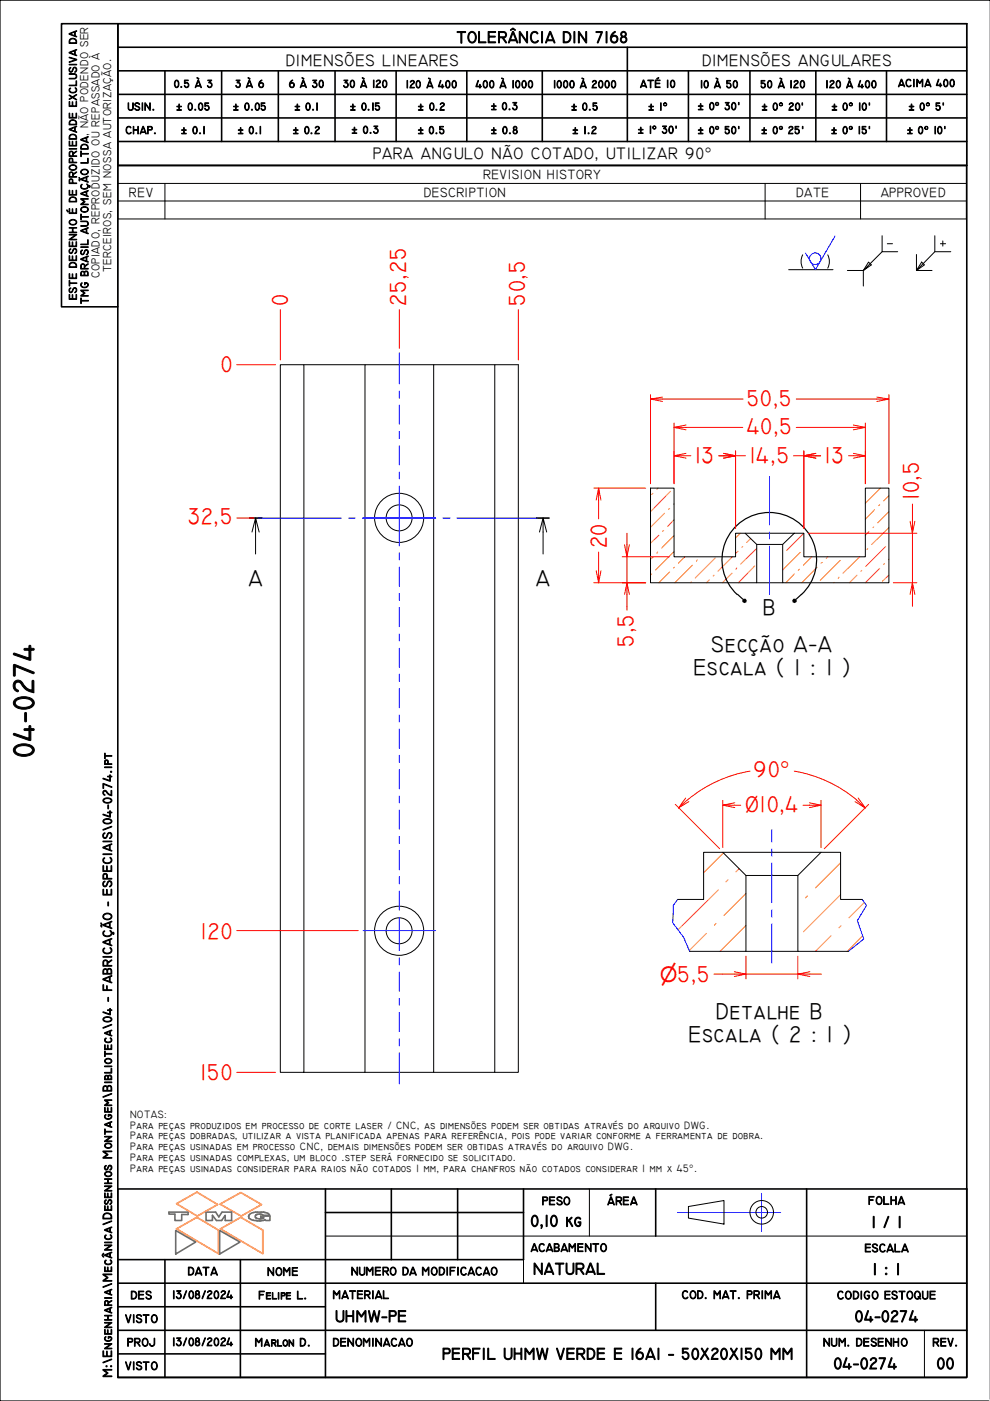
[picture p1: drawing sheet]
<svg xmlns="http://www.w3.org/2000/svg" width="210mm" height="297mm" viewBox="0 0 210 297" stroke-linecap="round" stroke-linejoin="round" font-family="sans-serif">
<!-- layer: TMG - Hachura -->
<g fill="none" stroke="#ff8000" stroke-width=".21">
<path d="M138.4 118.1l-.5 .5M138.4 104.6l-.2 .2M139.4 117l-.1 .3M139.5 103.5l-.2 .2M139.7 113.5l-1.8 1.7M140.7 112.5l-.2 .1M140.9 108.8l-3 3M142 107.8l-.3 .2M142.2 104.2l-4.2 4.2M142.9 117l-3.9 3.8M142.9 113.6l-2.6 2.6M142.9 110.2l-1.3 1.4"/>
<path d="M142.9 106.8l-.1 .2M145.2 118.1l-1.4 1.3M146.8 119.8l-3.7 3.8M147.8 118.7l-.1 .3M151.6 118.3l-4.2 4.2M155.3 118.1l-3.1 3M156.5 116.9l-.5 .5M157 113.1l-1 1M157.5 115.9l-.2 .1M159.2 114.2l-.9 .8M160.4 116.3l-3.3 3.3M169.7 117.1l-3.8 3.7"/>
<path d="M170.4 113.1l-3.6 3.6M172.1 118.1l-1.8 1.7M174.3 119.2l-.2 .2M175.5 118.1l-.3 .3M178.1 118.8l-4.2 4.2M182.3 118.1l-3.6 3.4M184 116.3l-.2 .2M184.2 112.7l-.7 .8M185.3 111.7l-.2 .2M185.4 108.1l-1.9 2M186.5 107l-.2 .2M186.7 103.5l-3.2 3.2"/>
<path d="M187.5 119.5l-.1 .2M187.8 115.9l-4.2 4.2M188.5 118.6h-.1M188.5 111.9l-3.7 3.5M188.5 108.5l-2.4 2.4M188.5 105.1l-1.1 1.1M138.2 121.7l-.2 .2M142 121.3l-2.3 2.3M143 120.3l-.2 .1M146.6 123.4l-.1 .2M150.4 123l-.6 .6M151.4 121.9l-.2 .2"/>
<path d="M155.2 121.5l-2 2.1M156.2 120.4l-.2 .3M160 120l-3.5 3.6M168.4 121.7l-1.8 1.9M169.5 120.7l-.3 .2M173.2 120.3l-3.2 3.3M176.9 123.5l-.1 .1M177.9 122.4l-.2 .2M181.7 121.9l-1.6 1.7M182.7 120.9l-.2 .2M186.5 120.5l-3 3.1M188.5 121.9l-1.4 1.3"/>
<path d="M149.8 197.9l-3.7 3.6M151.8 195.8l-.3 .4M152.3 188.7l-8.5 8.3M153.4 180.8l-4.2 4.2M154.3 186.5l-.4 .5M156.7 184.2l-.7 .7M158.2 196.2l-5.5 5.5M158.2 189.4l-4.7 4.7M171.2 189.9l-.4 .5M176.2 198.4l-3.3 3.3M178.2 189.7l-7.9 7.9M178.2 182.9l-5.3 5.3"/>
<path d="M178.3 196.3l-.4 .4M182.9 198.4l-3.2 3.3M183.2 191.4l-3.2 3.2"/>
</g>
<g fill="none" stroke="#000" stroke-width=".21">
<path d="M59.4 77.3h5v150.1h-5zM64.4 77.3h13M91.9 77.3h-14.5v150.1h-13M104.9 77.3h-13v150.1h-14.5M137.9 103.5h5v14.6h13.1v-5h2l2.4 2.3v8.2h-22.5zM158 113.1h12.4v5h13.1v-14.6h5v20.1h-22.6v-8.2l2.5-2.3M160.4 115.4h5.5M160.4 123.6h5.5M143.7 190.7h5.5v-10h4l5 4.9v16.1h-12M153.2 180.7h20.9M158.2 185.6h11M182.8 190.7h-4.6v-10h-4.1l-4.9 4.9v16.1h10.7"/>
<path d="M158.2 201.7h11M91.9 227.4h13v-150.1h5v150.1h-5"/>
<circle cx="84.6" cy="109.8" r="2.75"/>
<circle cx="84.6" cy="109.8" r="5.2"/>
<circle cx="84.6" cy="197.3" r="2.75"/>
<circle cx="84.6" cy="197.3" r="5.2"/>
</g>
<!-- layer: TMG - Linha de Quebra -->
<path d="M143.7 190.7l-1 1.3v3.7l2.2 3 1.3 3M182.8 190.7l.9 1.3-1.9 3.2 1.3 3.9-3.2 2.6" fill="none" stroke="#00f" stroke-width=".21"/>
<path d="M52.9 109.8h2.6M113.8 109.8h2.6" fill="none" stroke="#000" stroke-width=".34"/>
<path d="M54.2 109.8l-.8 3M54.9 112.8l-.7-3v7.7M115.1 109.8l-.7 3M115.9 112.8l-.8-3v7.7" fill="none" stroke="#000" stroke-width=".21"/>
<!-- layer: TMG - Bordas do Detalhe -->
<path d="M156.3 126.1a10 10 0 0 1-.4-14.4 10 10 0 0 1 14.4 0 10 10 0 0 1-.4 14.4M156.4 126l1.1 1M169.9 126l-1.1 1" fill="none" stroke="#000" stroke-width=".25"/>
<g fill="#000">
<path d="M157.4 127.2l.2-.3h.5l.2 .4-.1 .4-.4 .2-.4-.3z" fill-rule="evenodd"/>
<path d="M168.2 126.9h.5l.2 .3v.4l-.4 .3-.4-.2-.1-.4z" fill-rule="evenodd"/>
</g>
<!-- layer: BORDA -->
<path d="M210 0h-210v297h210" fill="none" stroke="#000" stroke-width=".25"/>
<path d="M25 5h180v287h-180z" fill="none" stroke="#000" stroke-width=".34"/>
<!-- layer: TMG - Laranja -->
<path d="M37.4 255.2l4.3-2.4 4.4 2.6-4.3 2.4zM46.7 255.3l4.4-2.5 4.4 2.6-4.4 2.4zM37.4 260.5l4.3-2.4 4.6 2.7v5zM46.7 260.5l4.4-2.4 4.6 2.7v5z" fill="none" stroke="#f49800" stroke-width=".34"/>
<!-- layer: TMG - Marrom -->
<path d="M35.8 257h4.1v.5h-1.4v1.3h-1.4v-1.4h-1.3zM43.7 257h2l.7 1 .7-1h2v1.8h-1.3v-1.1l-.8 1.1h-1.1l-.9-1.1v1.1h-1.3zM52.9 257.5a4.1 4.1 0 0 1 4.2-.1v.3h-1.3a1.02 1.02 0 0 0-1.7 .3 1.46 1.46 0 0 0 1.9 .2h-.7v-.4h1.9v1h-.9l-.1-.2a4 4 0 0 1-3.4-.3l-.1-.4zM37.3 260.9l4.2 2.4-4.2 2.6zM46.6 260.9l4.3 2.4-4.3 2.6z" fill="none" stroke="#716f5f" stroke-width=".34"/>
<!-- layer: TMG - Simbolos -->
<path d="M205 292l5 5" fill="none" stroke="#fff" stroke-width=".21"/>
<g fill="none" stroke="#000" stroke-width=".34">
<path d="M25 10h180M25 15h180M35 15v15M47 15v15M59 15v15M71 15v15M84 15v15M99 15v15M115 15v15M133 10v20M146 15v15M159 15v15"/>
<path d="M173 15v15M188 15v15M25 20h180M25 25h180M25 30h180M205 35.1h-180v-30.1h-12v60.1h12M25 252.1h180v39.9h-180zM69 257.1h42M69 252.1v39.9M83 252.1v15M97 252.1v15M111 252.1v15h-42"/>
<path d="M139 252.1v10M171 252.1v39.9M25 272.1h180M25 277.1h44M35 267.1v24.9M51 267.1v24.9M139 272.1v10M25 282.1h180M25 287h44"/>
</g>
<g fill="none" stroke="#000" stroke-width=".21">
<path d="M25 38.9v-3.8h179.9v3.8M35 38.9v7.5M162.2 38.9v7.5M182.5 38.9v7.5M204.9 38.9h-179.9v3.7M204.9 38.9v7.5h-179.9v-3.8M205 35.1v-30.1h-180v60.1M25 42.6h179.9M179.7 57.3h3.3M187 53.4l-4 3.9 1.7-1.1-.6-.6-1.1 1.7v3.3M187 50v3.4h3.3M188.1 51.7h1.1"/>
<path d="M194.3 54v3.3M195.4 55.6l.6 .6-1.7 1.1zM198.2 50v3.4M199.4 51.7h1.1M199.9 51.1v1.1M201.6 53.4h-3.4l-3.9 3.9h3.3M125 252.1v10M146 255.8l7.5-1.3v5l-7.5-1.2zM69 262.1h136M111 267.1v5M196 282.1v9.9"/>
<circle cx="161.5" cy="257" r="2.5"/>
<circle cx="161.5" cy="257" r="1.23"/>
</g>
<!-- layer: TMG - Linha de Centro -->
<g fill="none" stroke="#00f" stroke-width=".21">
<path d="M84.7 74.8v6.6M84.7 82.9v1.5M84.7 85.9v4M84.7 91.5v1.5M84.7 94.5v4.1M84.7 100.1v1.4M84.7 103.1v4M84.7 108.7v1.5M84.7 111.6v4.2M84.7 117.2v1.5M163.2 101v10.3M163.2 112.8v1.4"/>
<path d="M163.2 115.8v10.2M84.7 120.3v4M84.7 125.8v1.5M84.7 128.8v4.1M84.7 134.4v1.5M84.7 137.4v4.1M84.7 142.9v1.6M84.7 146v4.1M84.7 151.6v1.5M84.7 154.5v4.2M84.7 160.1v1.6M84.7 163.2v4"/>
<path d="M84.7 168.8v1.4M84.7 171.7v4.1M84.7 177.3v1.5M163.7 175.9v2.6M84.7 180.3v4.1M84.7 185.9v1.5M84.7 188.9v4.1M84.7 194.5v1.4M84.7 197.5v4M163.7 180v1.6M163.7 183v8.4M163.7 192.9v1.5"/>
<path d="M163.7 195.9v8.3M84.7 203.1v1.5M84.7 206.1v4.1M84.7 211.7v1.4M84.7 214.7v4M84.7 220.2v1.6M84.7 223.2v6.6M143.7 257.1h21.8M161.5 253v8.1"/>
</g>
<!-- layer: TMG - Bordas -->
<path d="M25 267.1h44" fill="none" stroke="#000" stroke-width=".34"/>
<path d="M167.2 57.2h9.4M170.2 54l-.4 1.4 .4 1.5M175.5 54l.4 1.4-.4 1.5" fill="none" stroke="#000" stroke-width=".21"/>
<!-- layer: TMG - Simbologia Usinagem -->
<g fill="none" stroke="#00f" stroke-width=".21">
<path d="M177 50.1l-4.1 7.1-2.1-3.6"/>
<circle cx="172.8" cy="54.8" r="1.23"/>
</g>
<!-- layer: TMG - Marca de Centro -->
<path d="M54.9 109.8h17.5M73.9 109.8h1.5M76.9 109.8h7.8h-7.7M84.7 107.3v5M92.4 109.8h-7.7h7.7M93.9 109.8h1.5M96.9 109.8h17M77 197.3h15.4M84.7 194.8v5" fill="none" stroke="#00f" stroke-width=".21"/>
<!-- layer: TMG - Cota -->
<g fill="none" stroke="#f00" stroke-width=".21">
<path d="M50.2 77.3h8.2M59.4 65.6v10.7M84.7 65.6v8.3M109.9 65.6v10.7M137.9 84.6l2.6 .5M137.9 83.7v18.9M140.5 84.2l-2.6 .4h19.7M142.9 96.6l2.6 .5M142.9 89.7v12.9M142.9 90.6l2.6 .5M145.5 96.1l-2.6 .5h3.6M145.5 90.1l-2.6 .5h14.6"/>
<path d="M152.4 96.6h3.6l-2.6 .5M153.4 96.1l2.6 .5h2.1M156 95.6v16.4M168.2 96.6h2.2l2.6 .5M168.8 90.6h14.7l-2.6 .5M168.8 84.6h19.7l-2.6 .5M170.4 95.6v16.4M173 96.1l-2.6 .5h3.6M179.9 96.6h3.6l-2.6 .5M180.9 96.1l2.6 .5M180.9 90.1l2.6 .5M183.5 89.7v12.9"/>
<path d="M185.9 84.2l2.6 .4M188.5 83.7v18.9M50.2 109.8h3.6M125.9 103.5h11M126.9 117v6.6l-.5-2.6M126.9 103.5l-.5 2.5M127.4 106l-.5-2.5v6.5M131.9 118.1h10M132.9 113.1v5l-.5-2.6M133.4 115.5l-.5 2.6v5.5l-.5 2.4M171.4 113.1h23M193.5 106.9v6.2l-.5-2.6"/>
<path d="M194 110.5l-.5 2.6v10.5l-.5 2.4M125.9 123.6h11M127.4 121l-.5 2.6M133.4 126l-.5-2.4v5.8M189.4 123.6h5M194 126l-.5-2.4v5M143.2 170.5l9.4 9.4M145.4 169.2l-1.6 2.1 1.9-1.7M146 170l-2.2 1.3M153.2 170.7l2.6 .5M153.2 169.7v10M155.8 170.2l-2.6 .5h3.9"/>
<path d="M159 163.5a28 28 0 0 0-13.2 6.1M168.4 163.5a28 28 0 0 1 13.2 6.1M170.3 170.7h3.8l-2.5 .5M171.6 170.2l2.5 .5M174.1 169.7v10M181.6 169.6l1.9 1.7-2.2-1.3M181.9 169.2l1.6 2.1M184.1 170.5l-9.3 9.4M50.2 197.3h25.7M151.4 206.5h6.8l-2.5 .5M155.7 206l2.5 .5h11l2.5 .5M158.2 202.7v4.8"/>
<path d="M169.2 202.7v4.8M171.7 206l-2.5 .5h5M50.2 227.4h8.2"/>
</g>
<text font-size="6.4" x="7.2" y="160.7" transform="rotate(-90 7.2 160.7)">04-0274</text>
<g font-size="4.9" fill="#f00">
<text x="61" y="64.8" transform="rotate(-90 61 64.8)">0</text>
<text x="86" y="64.8" transform="rotate(-90 86 64.8)">25,25</text>
<text x="111.3" y="64.8" transform="rotate(-90 111.3 64.8)">50,5</text>
<text x="46.7" y="78.9">0</text>
<text x="158.3" y="86">50,5</text>
<text x="158.3" y="92.1">40,5</text>
<text x="147.3" y="98.2">13</text>
<text x="158.9" y="98.1">14,5</text>
<text x="174.8" y="98.2">13</text>
<text x="194.8" y="106" transform="rotate(-90 194.8 106)">10,5</text>
<text x="39.8" y="111.2">32,5</text>
<text x="128.6" y="116.2" transform="rotate(-90 128.6 116.2)">20</text>
<text x="134.3" y="137.1" transform="rotate(-90 134.3 137.1)">5,5</text>
<text x="159.8" y="164.8">90°</text>
<text x="157.9" y="172.2">Ø10,4</text>
<text x="42.5" y="199">120</text>
<text x="42.4" y="229">150</text>
</g>
<g font-size="4.9">
<text x="52.7" y="124.3">A</text>
<text x="113.6" y="124.3">A</text>
<text x="161.7" y="130.3">B</text>
<text x="147.1" y="143.2">Escala ( 1 : 1 )</text>
<text x="150.8" y="138.3">Secção A-A</text>
<text x="146" y="221">Escala ( 2 : 1 )</text>
<text x="151.8" y="216.1">Detalhe B</text>
</g>
<text font-size="4.4" fill="#f00" x="139.9" y="208.1">⌀5,5</text>
<g font-size="3.6">
<text x="96.8" y="9.1">TOLERÂNCIA DIN 7168</text>
<text x="60.6" y="14.1">DIMENSÕES LINEARES</text>
<text x="148.8" y="14">DIMENSÕES ANGULARES</text>
<text x="79.1" y="33.8">PARA ANGULO NÃO COTADO, UTILIZAR 90°</text>
<text x="112.4" y="260">0,10 kg</text>
<text x="184.7" y="260.3">1 / 1</text>
<text x="113" y="270.2">NATURAL</text>
<text x="185" y="270.3">1 : 1</text>
<text x="71" y="280.3">UHMW-PE</text>
<text x="181.2" y="280.3">04-0274</text>
<text x="93.7" y="288.2">PERFIL UHMW VERDE E 16A1 - 50X20X150 MM</text>
<text x="176.7" y="290.3">04-0274</text>
<text x="198.5" y="290.3">00</text>
</g>
<g font-size="2.9">
<text x="27.3" y="41.7">REV</text>
<text x="89.8" y="41.7">DESCRIPTION</text>
<text x="102.4" y="38">REVISION HISTORY</text>
<text x="168.8" y="41.7">DATE</text>
<text x="186.8" y="41.7">APPROVED</text>
</g>
<text font-size="2.8" x="23.7" y="292" transform="rotate(-90 23.7 292)">M:\Engenharia\Mecânica\Desenhos Montagem\Biblioteca\04 - FABRICAÇÃO - ESPECIAIS\04-0274.ipt</text>
<g font-size="2.5">
<text x="21.1" y="59" transform="rotate(-90 21.1 59)">COPIADO, REPRODUZIDO OU REPASSADO À</text>
<text x="23.5" y="57.8" transform="rotate(-90 23.5 57.8)">TERCEIROS, SEM NOSSA AUTORIZAÇÃO.</text>
<text x="114.9" y="255.5">PESO</text>
<text x="128.8" y="255.5">ÁREA</text>
<text x="184.1" y="255.4">FOLHA</text>
<text x="112.5" y="265.4">ACABAMENTO</text>
<text x="183.3" y="265.5">ESCALA</text>
<text x="27.7" y="275.4">DES</text>
<text x="36.5" y="275.4">13/08/2024</text>
<text x="39.8" y="270.4">DATA</text>
<text x="54.8" y="275.4">Felipe L.</text>
<text x="56.6" y="270.5">NOME</text>
<text x="70.5" y="275.4">MATERIAL</text>
<text x="74.4" y="270.4">NUMERO DA MODIFICACAO</text>
<text x="144.5" y="275.4">COD. MAT. PRIMA</text>
<text x="177.5" y="275.4">CODIGO ESTOQUE</text>
<text x="26.5" y="280.4">VISTO</text>
<text x="26.9" y="285.4">PROJ</text>
<text x="36.5" y="285.4">13/08/2024</text>
<text x="54" y="285.4">Marlon D.</text>
<text x="70.5" y="285.4">DENOMINACAO</text>
<text x="174.5" y="285.4">NUM. DESENHO</text>
<text x="197.7" y="285.4">REV.</text>
<text x="26.5" y="290.4">VISTO</text>
</g>
<g font-size="2.4">
<text x="27" y="23.4">USIN.</text>
<text x="36.8" y="18.6">0.5 À 3</text>
<text x="37.3" y="23.4">± 0.05</text>
<text x="49.4" y="23.4">± 0.05</text>
<text x="49.9" y="18.6">3 À 6</text>
<text x="61.2" y="18.6">6 À 30</text>
<text x="62.4" y="23.4">± 0.1</text>
<text x="72.7" y="18.6">30 À 120</text>
<text x="74.2" y="23.4">± 0.15</text>
<text x="86" y="18.7">120 À 400</text>
<text x="88.6" y="23.4">± 0.2</text>
<text x="100.8" y="18.7">400 À 1000</text>
<text x="104.1" y="23.3">± 0.3</text>
<text x="117.3" y="18.7">1000 À 2000</text>
<text x="121.1" y="23.4">± 0.5</text>
<text x="135.7" y="18.6">ATÉ 10</text>
<text x="137.4" y="23.4">± 1°</text>
<text x="147.9" y="23.3">± 0° 30'</text>
<text x="148.4" y="18.7">10 À 50</text>
<text x="161.2" y="18.7">50 À 120</text>
<text x="161.5" y="23.4">± 0° 20'</text>
<text x="175" y="18.7">120 À 400</text>
<text x="176.3" y="23.4">± 0° 10'</text>
<text x="190.4" y="18.4">ACIMA 400</text>
<text x="192.6" y="23.4">± 0° 5'</text>
<text x="26.6" y="28.4">CHAP.</text>
<text x="38.4" y="28.4">± 0.1</text>
<text x="50.4" y="28.4">± 0.1</text>
<text x="62.1" y="28.4">± 0.2</text>
<text x="74.5" y="28.3">± 0.3</text>
<text x="88.6" y="28.4">± 0.5</text>
<text x="104.1" y="28.4">± 0.8</text>
<text x="121.3" y="28.4">± 1.2</text>
<text x="135.2" y="28.3">± 1° 30'</text>
<text x="147.9" y="28.4">± 0° 50'</text>
<text x="161.4" y="28.4">± 0° 25'</text>
<text x="176.2" y="28.4">± 0° 15'</text>
<text x="192.3" y="28.4">± 0° 10'</text>
<text x="16.3" y="63.6" transform="rotate(-90 16.3 63.6)">ESTE DESENHO É DE PROPRIEDADE EXCLUSIVA DA</text>
<text x="18.7" y="64.5" transform="rotate(-90 18.7 64.5)">TMG BRASIL AUTOMAÇÃO LTDA, NÃO PODENDO SER</text>
</g>
<g font-size="2.3">
<text x="27.6" y="237">NOTAS:</text>
<text x="27.6" y="239.3">Para peças produzidos em processo de corte laser / CNC, as dimensões podem ser obtidas através do arquivo DWG.</text>
<text x="27.6" y="241.6">Para peças dobradas, utilizar a vista planificada apenas para referência, pois pode variar conforme a ferramenta de dobra.</text>
<text x="27.6" y="243.9">Para peças usinadas em processo CNC, demais dimensões podem ser obtidas através do arquivo DWG.</text>
<text x="27.6" y="246.2">Para peças usinadas complexas, um bloco .step será fornecido se solicitado.</text>
<text x="27.6" y="248.4">Para peças usinadas considerar para raios não cotados 1 mm, para chanfros não cotados considerar 1 mm x 45°.</text>
</g>
</svg>
